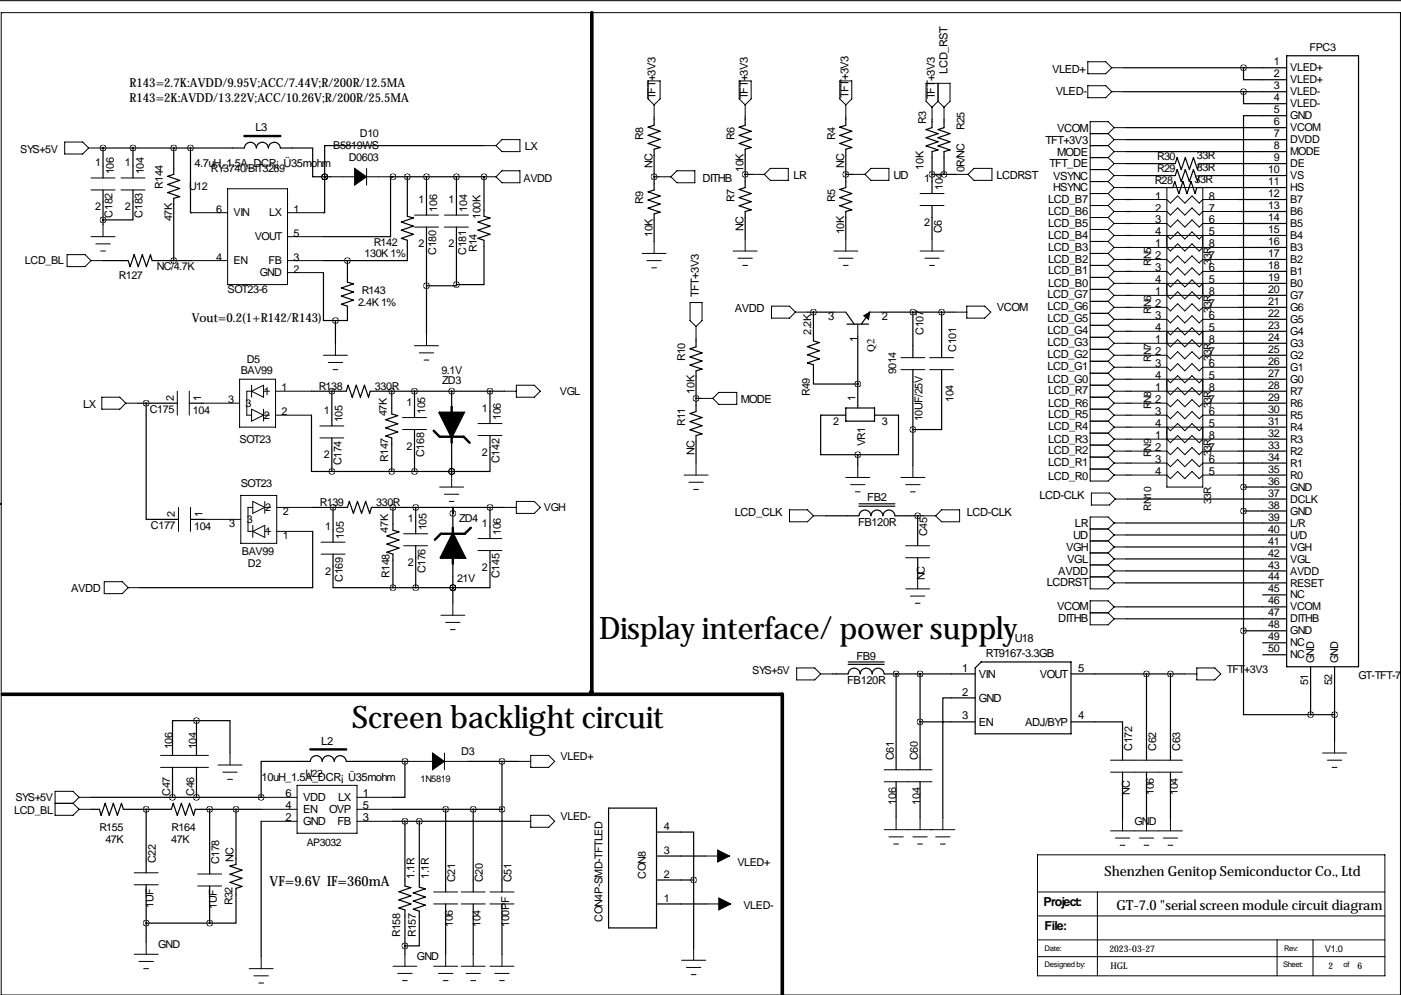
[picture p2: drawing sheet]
<svg xmlns="http://www.w3.org/2000/svg" width="297mm" height="211mm" viewBox="0 0 297 211" stroke-linecap="round" stroke-linejoin="round" font-family="sans-serif">
<path d="M125.5 2.7v144h-.3M.5 147.2h165.4v63.8" fill="none" stroke="#000" stroke-width=".76"/>
<g fill="none" stroke="#000" stroke-width=".21">
<path d="M0 .1h297.1M.3 2.7h296.6v208.3h-296.6zM137.4 17.2h2.6v3.8l-1.3 1.2-1.3-1.2zM156.7 17.2h2.6v3.8l-1.3 1.2-1.3-1.2zM178.1 17.2h2.5v3.8l-1.3 1.2-1.2-1.2zM198.9 17.7v3.8M230.6 13.1h3.8l1.3 1.3-1.3 1.2h-3.8zM230.6 18.2h3.8l1.3 1.2-1.3 1.3h-3.8zM235.7 14.4h2.6M235.7 19.4h2.6M13.7 30.1h3.8l1.3 1.3-1.3 1.3h-3.8zM18.8 31.4h2.5"/>
<path d="M19.3 37.7h5.1M25.7 37.7h5M70.1 37.5h5.1M77.7 35.7v3.6M77.7 37.5h5.1M102.6 37.5h2.6M102.6 30.9h2.6M105.2 30.9l1.2-1.3h3.8v2.5h-3.8zM105.2 37.5l1.2-1.3h3.8v2.5h-3.8zM138.7 22.2v2.6M139.7 37.5h2.5M143.5 36.2h3.8v2.5h-3.8l-1.3-1.2z"/>
<path d="M158 22.2v2.6M159.5 37h2.6M162.1 37l1.2-1.3h3.8v2.5h-3.8zM179.3 22.2v2.6M180.8 37h2.6M184.7 35.7h3.8v2.5h-3.8l-1.3-1.2zM197.6 22.7v2.6M197.6 22.7l-1.3-1.2v-3.8h5.1v3.8l-1.2 1.2M198.9 21.5l-1.3 1.2M198.9 21.5l1.3 1.2M200.2 22.7v2.6M202.7 37h2.5"/>
<path d="M206.5 35.7h3.8v2.5h-3.8l-1.3-1.2zM231.1 28.3h3.8M231.1 30.9h3.8M231.1 33.4h3.8M231.1 38.5h3.8M231.1 36h3.8M234.9 28.3l1.3 1.3M234.9 30.9l1.3 1.2M234.9 38.5l1.3 1.3M234.9 36l1.3 1.2M234.9 33.4l1.3 1.3M236.2 27.1l-1.3-1.3h-3.8v76.2h3.8l1.3-1.3"/>
<path d="M236.2 39.8h2.6M236.2 27.1h2.6M236.2 27.1l-1.3 1.2M236.2 29.6h2.6M236.2 29.6l-1.3 1.3M236.2 32.1h2.6M236.2 32.1l-1.3 1.3M236.2 39.8l-1.3 1.2M236.2 37.2h2.6M236.2 37.2l-1.3 1.3M236.2 34.7h2.6M236.2 34.7l-1.3 1.3"/>
<path d="M247.4 39.8h7.6v63.5h-7.6zM14.2 54h3.8l1.3 1.3-1.3 1.2h-3.8zM19.3 55.3h2.5M19.3 50.2h5.1M19.3 40.3h5.1M20.3 51.7h3.1M21.3 53.2h1.1M21.8 47.6v2.6M25.7 40.3h5M40.6 45.1h7.7M40.6 55.3h7.7M48.3 40h12.7v20.3h-12.7z"/>
<path d="M61 45.1h7.6M61 57.8h7.6M61 55.3h7.6M61 50.2h7.6M87.9 45.6h5.1M87.9 48.1h5.1M94.2 45.6h5.1M94.2 48.1h5.1M136.1 53.7h5.1M137.2 55.3h3M138.2 56.8h1M138.7 51.2v2.5"/>
<path d="M155.4 53.2h5.1M156.5 54.8h3M157.5 56.3h1M158 50.7v2.5M176.8 53.2h5.1M177.8 54.8h3M178.8 56.3h1M179.3 50.7v2.5M195.1 41h5.1M195.1 43.6h5.1M195.1 53.2h5.1M196.1 54.8h3"/>
<path d="M197.1 56.3h1M197.6 50.7v2.5M231.1 41h3.8M231.1 43.6h3.8M231.1 48.7h3.8M231.1 51.2h3.8M231.1 46.1h3.8M231.1 58.8h3.8M231.1 56.3h3.8M231.1 53.7h3.8M234.9 48.7l1.3 1.2M234.9 46.1l1.3 1.3"/>
<path d="M234.9 43.6l1.3 1.2M234.9 41l1.3 1.3M234.9 58.8l1.3 1.3M234.9 56.3l1.3 1.2M234.9 53.7l1.3 1.3M234.9 51.2l1.3 1.3M236.2 49.9h2.6M236.2 52.5h2.6M236.2 55h2.6M236.2 57.5h2.6M236.2 55l-1.3 1.3M236.2 57.5l-1.3 1.3"/>
<path d="M236.2 42.3h2.6M236.2 44.8h2.6M236.2 47.4h2.6M236.2 49.9l-1.3 1.3M236.2 47.4l-1.3 1.3M236.2 44.8l-1.3 1.3M236.2 42.3l-1.3 1.3M236.2 52.5l-1.3 1.2M239.8 55h7.6l.8 .8 1.5-1.6 1.5 1.6 1.5-1.6 1.6 1.6 .7-.8h7.6M239.8 57.5h7.6l.8 .8 1.5-1.5 1.5 1.5 1.5-1.5 1.6 1.5 .7-.8h7.6M239.8 49.9h22.8M239.8 52.5h22.8"/>
<path d="M239.8 42.3h7.6l.8 .8 1.5-1.6 1.5 1.6 1.5-1.6 1.6 1.6 .7-.8h7.6M239.8 44.8h7.6l.8 .8 1.5-1.5 1.5 1.5 1.5-1.5 1.6 1.5 .7-.8h7.6M239.8 47.4h7.6l.8 .7 1.5-1.5 1.5 1.5 1.5-1.5 1.6 1.5 .7-.7h7.6M247.4 52.5l.8 .7 1.5-1.5 1.5 1.5 1.5-1.5 1.6 1.5 .7-.7M247.4 49.9l.8 .8 1.5-1.5 1.5 1.5 1.5-1.5 1.6 1.5 .7-.8M68.6 75.3h5.1M69.6 76.8h3M70.6 78.4h1M71.1 72.8v2.5M87.9 73.3h5.1M88.9 74.8h3M89.9 76.3h1"/>
<path d="M90.4 70.8v2.5M146.3 64.1h2.5v3.9l-1.2 1.2-1.3-1.2zM147.6 69.2v2.6M163.6 64.9h3.8l1.3 1.3-1.3 1.3h-3.8zM168.7 66.2h2.5M176.8 66.2h2.5M181.9 68.7v2.6M184.4 66.2h2.5M191 75.8h5.1M191 78.4h5.1M197.1 75.8h5.1M197.1 78.4h5.1"/>
<path d="M202.4 66.2h2.6M205 64.9h3.8l1.3 1.3-1.3 1.3h-3.8zM231.1 61.4h3.8M231.1 79.1h3.8M231.1 76.6h3.8M231.1 74.1h3.8M231.1 71.5h3.8M231.1 69h3.8M231.1 66.4h3.8M231.1 63.9h3.8M234.9 79.1l1.3 1.3M234.9 76.6l1.3 1.3"/>
<path d="M234.9 74.1l1.3 1.2M234.9 71.5l1.3 1.3M234.9 69l1.3 1.2M234.9 66.4l1.3 1.3M234.9 63.9l1.3 1.3M234.9 61.4l1.3 1.2M236.2 70.2h2.6M236.2 72.8h2.6M236.2 75.3h2.6M236.2 77.9h2.6M236.2 75.3l-1.3 1.3M236.2 60.1h2.6"/>
<path d="M236.2 62.6h2.6M236.2 65.2h2.6M236.2 67.7h2.6M236.2 65.2l-1.3 1.2M236.2 67.7l-1.3 1.3M236.2 70.2l-1.3 1.3M236.2 72.8l-1.3 1.3M236.2 60.1l-1.3 1.3M236.2 62.6l-1.3 1.3M236.2 77.9l-1.3 1.2M239.8 75.3h7.6l.8 .8 1.5-1.5 1.5 1.5 1.5-1.5 1.6 1.5 .7-.8h7.6M239.8 77.9h7.6l.8 .7 1.5-1.5 1.5 1.5 1.5-1.5 1.6 1.5 .7-.7h7.6"/>
<path d="M239.8 70.2h22.8M239.8 72.8h22.8M239.8 65.2h7.6l.8 .7 1.5-1.5 1.5 1.5 1.5-1.5 1.6 1.5 .7-.7h7.6M239.8 67.7h7.6l.8 .8 1.5-1.6 1.5 1.6 1.5-1.6 1.6 1.6 .7-.8h7.6M239.8 60.1h22.8M239.8 62.6h22.8M247.4 72.8l.8 .7 1.5-1.5 1.5 1.5 1.5-1.5 1.6 1.5 .7-.7M247.4 62.6l.8 .8 1.5-1.5 1.5 1.5 1.5-1.5 1.6 1.5 .7-.8M247.4 70.2l.8 .8 1.5-1.5 1.5 1.5 1.5-1.5 1.6 1.5 .7-.8M247.4 60.1l.8 .7 1.5-1.5 1.5 1.5 1.5-1.5 1.6 1.5 .7-.7M21.6 84.2h3.8l1.3 1.3-1.3 1.3h-3.8zM26.7 85.5h2.5"/>
<path d="M37.6 82.9v5.1M40.1 82.9v5.1M43.2 85.5h7.6M50.8 80.4h7.6v10.2h-7.6zM53.3 82.9l2.6-1.2v2.5zM53.3 86.8l2.6 1.2-2.6 1.3zM53.3 81.7v2.5M53.3 82.9h-1v5.1h1M55.9 86.8v2.5M55.9 82.9h1.2M55.9 88h1.2M58.4 82.9h7.6"/>
<path d="M58.4 88h7.6M67.8 90.3h5.1M67.8 92.9h5.1M85.3 88.5h5.1M85.3 91.1h5.1M101.3 89.8h5.1M101.3 92.3h5.1M106.9 82.9h2.6M109.5 81.7h3.8l1.3 1.2-1.3 1.3h-3.8zM147.6 98.2v2.5M148.6 84.5h2.5M152.4 83.2h3.8v2.5h-3.8l-1.3-1.2z"/>
<path d="M181.9 98.7v2.5M193.5 98.7v2.5M231.1 81.7h3.8M231.1 99.5h3.8M231.1 96.9h3.8M231.1 94.4h3.8M231.1 91.8h3.8M231.1 89.3h3.8M231.1 86.8h3.8M231.1 84.2h3.8M234.9 99.5l1.3 1.2M234.9 96.9l1.3 1.3"/>
<path d="M234.9 94.4l1.3 1.2M234.9 91.8l1.3 1.3M234.9 89.3l1.3 1.3M234.9 86.8l1.3 1.2M234.9 84.2l1.3 1.3M234.9 81.7l1.3 1.2M236.2 82.9h2.6M236.2 88h2.6M236.2 80.4h2.6M236.2 90.6h2.6M236.2 85.5h2.6M236.2 93.1h2.6"/>
<path d="M236.2 95.6h2.6M236.2 98.2h2.6M236.2 95.6l-1.3 1.3M236.2 85.5l-1.3 1.3M236.2 88l-1.3 1.3M236.2 90.6l-1.3 1.2M236.2 93.1l-1.3 1.3M236.2 80.4l-1.3 1.3M236.2 82.9l-1.3 1.3M236.2 98.2l-1.3 1.3M239.8 82.9h22.8M239.8 88h7.6l.8 .8 1.5-1.5 1.5 1.5 1.5-1.5 1.6 1.5 .7-.8h7.6"/>
<path d="M239.8 80.4h22.8M239.8 90.6h22.8M239.8 85.5h7.6l.8 .7 1.5-1.5 1.5 1.5 1.5-1.5 1.6 1.5 .7-.7h7.6M239.8 95.6h7.6l.8 .8 1.5-1.5 1.5 1.5 1.5-1.5 1.6 1.5 .7-.8h7.6M239.8 98.2h7.6l.8 .7 1.5-1.5 1.5 1.5 1.5-1.5 1.6 1.5 .7-.7h7.6M239.8 93.1h22.8M247.4 93.1l.8 .8 1.5-1.6 1.5 1.6 1.5-1.6 1.6 1.6 .7-.8M247.4 82.9l.8 .8 1.5-1.5 1.5 1.5 1.5-1.5 1.6 1.5 .7-.8M247.4 90.6l.8 .7 1.5-1.5 1.5 1.5 1.5-1.5 1.6 1.5 .7-.7M247.4 80.4l.8 .8 1.5-1.6 1.5 1.6 1.5-1.6 1.6 1.6 .7-.8M0 106.8h.3M0 106.7l.3 .1"/>
<path d="M.3 106.8l-.4 .2M37.8 107.6v5.1M40.4 107.6v5.1M43.4 110.1h7.7M51.1 105h7.6v10.2h-7.6zM53.6 112.7l2.5-1.3v2.5zM53.6 106.3l2.5 1.3-2.5 1.3zM53.6 111.4v2.5M53.6 107.6h-1v5.1h1M56.1 106.3v2.6M56.1 112.7h1.3M56.1 107.6h1.3"/>
<path d="M58.7 112.7h7.6M58.7 107.6h7.6M68.1 114.9h5.1M68.1 117.5h5.1M85.6 113.2h5.1M85.6 115.7h5.1M93.2 103.3h5.1M94.2 104.8h3.1M95.2 106.3h1.1M95.8 100.7v2.6M101.3 114.2h5.1M101.3 116.7h5.1"/>
<path d="M106.9 107.6h2.6M109.5 106.3h3.8l1.3 1.3-1.3 1.3h-3.8zM145 100.7h5.1M146 102.2h3.1M147.1 103.8h1M167.4 108.1h3.8l1.3 1.3-1.3 1.2h-3.8zM172.5 109.4h2.5M179.3 101.2h5.1M180.3 102.8h3.1M181.4 104.3h1M191 101.2h5.1M192 115.7h5.1"/>
<path d="M192 118.3h5.1M192 102.8h3.1M193 104.3h1.1M195.8 109.4h2.6M199.6 108.1h3.9v2.5h-3.9l-1.2-1.2zM231.1 119.8h3.8M231.1 117.2h3.8M231.1 114.7h3.8M231.1 112.2h3.8M231.4 104.5h3.8l1.3 1.3-1.3 1.3h-3.8zM234.9 119.8l1.3 1.2M234.9 117.2l1.3 1.3"/>
<path d="M234.9 114.7l1.3 1.3M234.9 112.2l1.3 1.2M236.2 110.9l-1.3 1.3M236.2 113.4l-1.3 1.3M236.2 100.7h2.6M236.2 110.9l-1.3-1.3h-3.8v15.3h3.8l1.3-1.3M236.2 118.5h2.6M236.2 118.5l-1.3 1.3M236.2 116h2.6M236.2 116l-1.3 1.2M236.2 113.4h2.6M236.2 110.9h2.6"/>
<path d="M236.5 105.8h2.5M239.8 100.7h7.6l.8 .8 1.5-1.5 1.5 1.5 1.5-1.5 1.6 1.5 .7-.8h7.6M296.9 106.8h.2M296.9 106.8l.2 .1M297.1 106.7l-.2 .1M22.1 123.3h3.8l1.3 1.3-1.3 1.3h-3.8zM27.2 124.6h2.5M93.5 130.4h5.1M94.5 132h3M95.5 133.5h1M96 127.9v2.5M192 124.9h5.1"/>
<path d="M193 126.4h3.1M194.1 127.9h1M194.6 122.3v2.6M231.1 129.9h3.8M231.1 122.3h3.8M234.9 129.9l1.3 1.3M234.9 122.3l1.3 1.3M236.2 128.7l-1.3-1.3h-3.8v5.1h3.8l1.3-1.3M236.2 131.2h2.6M236.2 128.7h2.6M236.2 128.7l-1.3 1.2M236.2 123.6h2.6"/>
<path d="M236.2 121h2.6M236.2 121l-1.3 1.3M48.8 159.7v2.5M94.2 159.7v3.5M168.9 141.6h3.8l1.3 1.3-1.3 1.3h-3.8zM174 142.9h2.5M251.2 142.9h2.5M253.7 141.6h3.9l1.2 1.3-1.2 1.3h-3.9zM280.4 159.7h5.1M283 157.1v2.6M11.7 170.3h3.8M15.5 170.3l1.3 1.3"/>
<path d="M16.8 169.1h2.5M16.8 171.6h2.5M16.8 169.1l-1.3 1.2M16.8 169.1l-1.3-1.3h-3.8v5.1h3.8l1.3-1.3M34 162.7h10.2M34 160.2h10.2M46.2 162.2h5.1M47.2 163.7h3.1M48.3 165.2h1M55.4 169.1h7.6M55.4 171.6h7.6M55.4 174.1h7.6"/>
<path d="M63 166.5h12.7v10.2h-12.7zM75.7 169.1h7.6M75.7 171.6h7.6M75.7 174.1h7.6M86.6 161.4h5.1M94.2 161.4h5.1M110 174.1h2.5M110 161.4h2.5M112.5 160.2h3.8l1.3 1.2-1.3 1.3h-3.8zM112.5 172.9h3.8l1.3 1.2-1.3 1.3h-3.8zM187.5 163.2h10.1M187.5 165.7h10.1"/>
<path d="M187.5 175.9h14.9M188.5 177.4h3M189.5 179h1M190 173.4v2.5M193.5 177.4h3.1M194.6 179h1M195.1 173.4v2.5M198.4 177.4h3M199.4 179h1M199.9 173.4v2.5M235.5 161.2h15.2M235.5 163.7h15.2"/>
<path d="M235.5 176.2h15.2M236.5 177.7h3M237.5 179.2h1M238 173.6v2.6M241.6 177.7h3M242.6 179.2h1M243.1 173.6v2.6M246.6 177.7h3.1M247.6 179.2h1.1M248.2 173.6v2.6M281.4 161.2h3.1M282.4 162.7h1.1"/>
<path d="M28.4 185.1h5.1M28.4 187.6h5.1M31 199.8v2.5M41.9 185.3h5.1M41.9 187.8h5.1M91.9 189.1h5.1M91.9 191.7h5.1M97.8 189.1h5.1M97.8 191.7h5.1M103.9 189.1h5.1M103.9 191.7h5.1M149.6 181.5h5.1"/>
<path d="M149.9 191.7h5M220 199.3h73.6M220 194.2h73.6M220 181.2h73.6v25.7h-73.6zM220 189.1h73.6M232.7 189.1v17.8M270.8 199.3v7.6M278.4 199.3v7.6M28.4 202.3h5.1M29.5 203.8h3M30.5 205.4h1M52.8 205.4h5.1"/>
<path d="M53.8 206.9h3.1M54.9 208.4h1M55.4 202.8v2.6M83.3 204.9h5.1M84.3 206.4h3.1M85.3 207.9h1.1M85.9 202.3v2.6M91.9 204.9h5.1M93 206.4h3M94 207.9h1M94.5 202.3v2.6M97.8 204.9h5.1"/>
<path d="M98.8 206.4h3.1M99.8 207.9h1M100.3 202.3v2.6M103.9 204.9h5.1M104.9 206.4h3M105.9 207.9h1M106.4 202.3v2.6M144.5 203.6h5.1M145.5 205.1h3.1M146.6 206.6h1M147.1 201.1v2.5M220 202.8h73.6"/>
</g>
<g fill="none" stroke="#000" stroke-width=".25">
<path d="M238.3 14.4h34.5M238.3 19.4h34.5M263.7 14.4v2.5h9.1M263.7 19.4v2.6h9.1M272.8 11.8h15.2v129.6h-15.2zM21.3 31.4h30.5a1.27 1.27 0 0 1 1.3-1.2 1.27 1.27 0 0 1 1.3 1.2M21.8 31.4v6.3M28.2 31.4v6.3M36.8 31.4v5.6l-1.2 .4 2.5 .8-2.5 .9 2.5 .9-2.5 .8 2.5 .9-1.3 .4v13.2M40.4 31.4v13.7h.2M54.4 31.4a1.27 1.27 0 0 1 1.2-1.2 1.27 1.27 0 0 1 1.3 1.2 1.27 1.27 0 0 1 1.3-1.2 1.27 1.27 0 0 1 1.2 1.2h6.9v6.1h2.5M68.8 37.5v7.6h-.2"/>
<path d="M68.8 37.5h.1M68.8 37.5h1.3M82.8 37.5h19.8M83.3 37.5h-.5v12.7h-14.2M86.4 37.5v8.4l1.2 .3-2.5 .9 2.5 .8-2.5 .9 2.5 .9-2.5 .8 1.3 .4v4.4h-12.7M90.4 37.5v8.1M96.8 37.5v8.1M102.6 30.9h-33.8v6.6M102.6 37.5h.1M102.6 37.5v8.4l1.3 .3-2.6 .9 2.6 .8-2.6 .9 2.6 .9-2.6 .8 1.3 .4v9.4h-5.8M138.7 24.8v1.8l-1.3 .4 2.6 .8-2.6 .9 2.6 .9-2.6 .8 2.6 .9-1.3 .3v8.7l-1.3 .4 2.6 .8-2.6 .9 2.6 .9-2.6 .8 2.6 .9-1.3 .4v5.8M138.7 37.5h1"/>
<path d="M158 24.8v1.8l-1.3 .4 2.6 .8-2.6 .9 2.6 .9-2.6 .8 2.6 .9-1.3 .3v8.2l-1.3 .4 2.6 .8-2.6 .9 2.6 .9-2.6 .8 2.6 .9-1.3 .3v5.9M158 37h1.5M179.3 24.8v1.8l-1.2 .4 2.5 .8-2.5 .9 2.5 .9-2.5 .8 2.5 .9-1.3 .3v8.2l-1.2 .4 2.5 .8-2.5 .9 2.5 .9-2.5 .8 2.5 .9-1.3 .3v5.9M179.3 37h1.5M197.6 25.3v1.8l-1.3 .4 2.6 .8-2.6 .9 2.6 .9-2.6 .8 2.6 .9-1.3 .3v8.9M197.6 37h5.1M200.2 25.3v1.8l-1.3 .4 2.5 .8-2.5 .9 2.5 .9-2.5 .8 2.5 .9-1.2 .3v4.9M238.8 27.1h34M238.8 29.6h34M238.8 32.1h34M238.8 34.7h10.4l.4-1.3 .8 2.6 .9-2.6 .9 2.6 .8-2.6 .9 2.6 .4-1.3h18.5M238.8 37.2h10.4l.4-1.2 .8 2.5 .9-2.5 .9 2.5 .8-2.5 .9 2.5 .4-1.3h18.5"/>
<path d="M238.8 39.8h9.9l.4-1.3 .8 2.5 .9-2.5 .9 2.5 .8-2.5 .9 2.5 .3-1.2h19.1M272.8 24.5h-9.1v78.8M21.8 40.3v7.3M21.8 55.3h5.4l.4 1.2 .8-2.5 .9 2.5 .9-2.5 .8 2.5 .9-2.5 .4 1.3h8.3M28.2 40.3v6.3h-6.4M68.6 57.8v10.2h2.5M68.6 55.3h5.1M73.7 55.3v4.5l1.2 .4-2.5 .9 2.5 .8-2.5 .9 2.5 .8-2.5 .9 1.3 .4v3.1h-2.6M90.4 48.1v22.7M96.8 48.1v12.2M197.6 43.6v7.1M238.8 42.3h1"/>
<path d="M238.8 44.8h1M238.8 47.4h1M238.8 49.9h1M238.8 52.5h1M238.8 55h1M238.8 57.5h1M262.6 42.3h10.2M262.6 44.8h10.2M262.6 47.4h10.2M262.6 49.9h10.2M262.6 52.5h10.2M262.6 55h10.2"/>
<path d="M262.6 57.5h10.2M71.1 68v4.8M96.8 60.3v.3h-6.4M147.6 71.8v1.7l-1.3 .5 2.5 .8-2.5 .9 2.5 .8-2.5 .9 2.5 .9-1.2 .3v8.7l-1.3 .4 2.5 .8-2.5 .9 2.5 .9-2.5 .8 2.5 .9-1.2 .3v5.9M171.2 66.2h5.6M172.5 66.2v6.1l1.2 .3-2.5 .9 2.5 .9-2.5 .8 2.5 .9-2.5 .9 1.3 .4v4h9.4M179.3 66.2l1.8 2.5M179.6 68.7h4.5M181.9 71.3v15.2M184.4 66.2l-1.8 2.5M186.9 66.2h15.5M193.5 66.2v9.6"/>
<path d="M193.5 78.4v20.3M199.6 78.4v12.7h-6.1M199.6 66.2v9.6M238.8 60.1h1M238.8 62.6h1M238.8 65.2h1M238.8 67.7h1M238.8 70.2h1M238.8 72.8h1M238.8 75.3h1M238.8 77.9h1M262.6 60.1h10.2"/>
<path d="M262.6 62.6h10.2M262.6 65.2h10.2M262.6 67.7h10.2M262.6 70.2h10.2M262.6 72.8h10.2M262.6 75.3h10.2M262.6 77.9h10.2M29.2 85.5h8.4M31 85.5v24.6h6.8M40.1 85.5h3.1M66 88v12h4.4M66 82.9h7.4l.4-1.2 .9 2.5 .8-2.5 .9 2.5 .9-2.5 .8 2.5 .4-1.3h28.4"/>
<path d="M70.4 82.9v7.4M70.4 92.9v7.1M70.4 100h25.4M83.1 82.9v4.9l1.2 .3-2.5 .9 2.5 .9-2.5 .8 2.5 .9-2.5 .8 1.3 .5v7.1M87.9 82.9v5.6M87.9 91.1v8.9M95.8 100h.1M95.8 82.9v5.6M95.8 91.8v8.9M103.9 92.3v7.7h-8.1M103.9 82.9v6.9M147.6 84.5h1"/>
<path d="M179.3 88h-5.3v8.4h7.9M179.3 86.5h6.1v2.8h-6.1zM181.9 81.4h.1M181.9 96.4v2.3M185.4 88h5.1v8.4h-8.6M238.8 80.4h1M238.8 82.9h1M238.8 85.5h1M238.8 88h1M238.8 90.6h1M238.8 93.1h1M238.8 95.6h1"/>
<path d="M238.8 98.2h1M262.6 80.4h10.2M262.6 82.9h10.2M262.6 85.5h10.2M262.6 88h10.2M262.6 90.6h10.2M262.6 93.1h10.2M262.6 95.6h10.2M262.6 98.2h10.2M40.4 110.1h3M66.3 112.7v11.9h-36.6M66.3 107.6h7.4l.4-1.3 .8 2.6 .9-2.6 .9 2.6 .8-2.6 .9 2.6 .3-1.3h9.4"/>
<path d="M70.6 117.5v7.1h12.7M70.6 107.6v7.3M83.3 107.6v4.8l1.3 .4-2.6 .8 2.6 .9-2.6 .9 2.6 .8-2.6 .9 1.3 .4v7.1M88.1 107.6h7.9v1.3M88.1 107.6v5.6M88.1 115.7v8.9M96 108.9h.1M96 108.9v5M96 117.2v10.7M103.9 107.6h-7.9v1.3M103.9 116.7v7.9h-7.9M103.9 107.6h3"/>
<path d="M103.9 107.6v6.6M175 109.4l7.1-.1a1.27 1.27 0 0 1 1.3-1.2 1.27 1.27 0 0 1 1.3 1.3 1.27 1.27 0 0 1 1.2-1.3 1.27 1.27 0 0 1 1.3 1.3 1.27 1.27 0 0 1 1.3-1.3 1.27 1.27 0 0 1 1.2 1.3h6.1M182.1 107.3h7.6M182.1 106.8h7.6M194.6 109.4v6.3M194.6 118.3v4M238.8 100.7h1M238.8 110.9h34M238.8 113.4h34M238.8 116h34M238.8 118.5h34M239 105.8h33.8"/>
<path d="M262.6 100.7h10.2M263.7 103.3h9.1M263.7 108.3h9.1M263.7 103.3v30.4M83.3 124.6h12.7M96 124.6h.1M238.8 121h34M238.8 123.6h34M238.8 128.7h34M238.8 131.2h34M263.7 133.7v17.8h14.2M263.7 133.7h9.1"/>
<path d="M267.7 126.1h5.1M267.7 136.3h5.1M267.7 138.8h5.1M41.7 152.8h-5.1v7.4M41.7 152.8h7.1v6.9M41.7 152.8v7.4M176.5 142.9h3.3M179.8 140.3h7.7M179.8 140.9h7.7M179.8 142.9a1.27 1.27 0 0 1 1.3-1.2 1.27 1.27 0 0 1 1.3 1.2M182.4 142.9a1.27 1.27 0 0 1 1.2-1.2 1.27 1.27 0 0 1 1.3 1.2M184.9 142.9a1.27 1.27 0 0 1 1.3-1.2 1.27 1.27 0 0 1 1.3 1.2"/>
<path d="M187.5 142.9h19.3M190 142.9h.1M190 142.9v20.3M195.1 153h11.7M195.1 142.9v20.3M206.8 148h-6.9v25.4M208 140.3h19.1v15.3h-20.3v-14zM227.1 153h10.9v8.2M227.1 142.9h24.1M243.1 142.9v18.3M248.2 142.9v18.3M277.9 141.4v10.1"/>
<path d="M277.9 151.5h5.1M283 141.4v15.7M19.3 171.6h1.8l.3 1.3 .9-2.6 .9 2.6 .8-2.6 .9 2.6 .9-2.6 .4 1.3h10.1l.4-1.3 .9 2.6 .9-2.6 .8 2.6 .9-2.6 .8 2.6 .4-1.3h14M19.3 169.1h36.1M31 171.6v13.5M36.6 162.7v6.4M41.7 162.7v6.4M44.4 171.6v13.7M50 171.6v11.7l-1.2 .3 2.5 .9-2.5 .9 2.5 .8-2.5 .9 2.5 .8-1.3 .5v7.3h-5.6M55.4 169.1h.1M55.4 174.1v28.7M65.8 161.4h-10.4v7.7"/>
<path d="M65.8 161.4a1.27 1.27 0 0 1 1.3-1.2 1.27 1.27 0 0 1 1.2 1.2M68.3 161.4a1.27 1.27 0 0 1 1.3-1.2 1.27 1.27 0 0 1 1.3 1.2M70.9 161.4a1.27 1.27 0 0 1 1.2-1.2 1.27 1.27 0 0 1 1.3 1.2h13.2M83.3 171.6h23.1M83.3 174.1h26.7M85.9 161.4v7.7h-2.6M85.9 174.1v13.7l1.2 .4-2.5 .9 2.5 .8-2.5 .9 2.5 .9-2.5 .8 1.3 .4v9.4M88.9 174.1v14l1.3 .4-2.6 .8 2.6 .9-2.6 .8 2.6 .9-2.6 .9 1.3 .4v7.3h-3M94.5 171.6v17.5M99.3 161.4h10.7M100.3 171.6v17.5M106.4 161.4v10.2"/>
<path d="M106.4 171.6v17.5M129 171.3h10.2v25.4h-10.2zM139.2 176.4h7.9v10.2M190 165.7v7.7M195.1 165.7v7.7M238 163.7v9.9M243.1 163.7v9.9M248.2 163.7v9.9M31 187.6v12.2M31 195.7h13.4M44.4 187.8v7.9M94.5 191.7v10.6"/>
<path d="M100.3 191.7v10.6M106.4 191.7v10.6M139.2 191.7h10.7M139.2 186.6h7.9M139.2 181.5h10.4M147.1 186.6v14.5"/>
</g>
<path d="M75.2 35.7l2.5 1.8-2.5 1.8zM183.1 66.9l1.3-.7-.3 1.5zM91.7 159.7l2.5 1.7-2.5 1.8zM152.1 180.2l2.6 1.3-2.6 1.3zM152.4 190.4l2.5 1.3-2.5 1.2z" fill="#000" stroke="#000" stroke-width=".21"/>
<path d="M93.2 87.5h5.1l-2.5 5.1zM96 113.2l2.6 5.1h-5.1z" fill="#000" stroke="#000" stroke-width=".51"/>
<path d="M51.8 28.8h7.6M91.9 91.3l1.3 1.3h5.1l1.3 1.3M95.8 86.2v1.3M95.8 92.6v1.3M96 111.9v1.3M96 118.3v1.2M99.8 111.9l-1.2 1.3h-5.1l-1.3 1.2M65.8 158.9h7.6" fill="none" stroke="#000" stroke-width=".51"/>
<path d="M263.6 14.4a.05 .05 0 0 0 .1 0 .05 .05 0 0 0-.1 0zM263.6 19.4a.05 .05 0 0 0 .1 0 .05 .05 0 0 0-.1 0zM277.8 151.5a.05 .05 0 0 0 .1 0 .05 .05 0 0 0-.1 0zM282.9 151.5a.05 .05 0 0 0 .1 0 .05 .05 0 0 0-.1 0zM263.6 103.3a.05 .05 0 0 0 .1 0 .05 .05 0 0 0-.1 0zM263.6 133.7a.05 .05 0 0 0 .1 0 .05 .05 0 0 0-.1 0zM263.6 108.3a.05 .05 0 0 0 .1 0 .05 .05 0 0 0-.1 0zM197.6 37a.05 .05 0 0 0 .1 0 .05 .05 0 0 0-.1 0zM179.3 37a.05 .05 0 0 0 .1 0 .05 .05 0 0 0-.1 0zM157.9 37a.05 .05 0 0 0 .1 0 .05 .05 0 0 0-.1 0zM138.6 37.5a.05 .05 0 0 0 .1 0 .05 .05 0 0 0-.1 0zM147.5 84.5a.05 .05 0 0 0 .1 0 .05 .05 0 0 0-.1 0zM85.8 161.4a.05 .05 0 0 0 .1 0 .05 .05 0 0 0-.1 0zM55.3 169.1a.05 .05 0 0 0 .1 0 .05 .05 0 0 0-.1 0zM30.9 171.6a.05 .05 0 0 0 .1 0 .05 .05 0 0 0-.1 0zM44.4 171.6a.05 .05 0 0 0 .1 0 .05 .05 0 0 0-.1 0zM30.9 195.7a.05 .05 0 0 0 .1 0 .05 .05 0 0 0-.1 0zM50 171.6a.05 .05 0 0 0 .1 0 .05 .05 0 0 0-.1 0zM44.4 195.7a.05 .05 0 0 0 .1 0 .05 .05 0 0 0-.1 0zM85.8 174.1a.05 .05 0 0 0 .1 0 .05 .05 0 0 0-.1 0zM85.8 200.5a.05 .05 0 0 0 .1 0 .05 .05 0 0 0-.1 0zM87.8 82.9a.05 .05 0 0 0 .1 0 .05 .05 0 0 0-.1 0zM83 82.9a.05 .05 0 0 0 .1 0 .05 .05 0 0 0-.1 0zM70.3 82.9a.05 .05 0 0 0 .1 0 .05 .05 0 0 0-.1 0zM95.7 82.9a.05 .05 0 0 0 .1 0 .05 .05 0 0 0-.1 0zM95.7 100a.05 .05 0 0 0 .1 0 .05 .05 0 0 0-.1 0zM70.3 100a.05 .05 0 0 0 .1 0 .05 .05 0 0 0-.1 0zM87.8 100a.05 .05 0 0 0 .1 0 .05 .05 0 0 0-.1 0zM83 100a.05 .05 0 0 0 .1 0 .05 .05 0 0 0-.1 0zM88.1 107.6a.05 .05 0 0 0 .1 0 .05 .05 0 0 0-.1 0zM83.3 107.6a.05 .05 0 0 0 .1 0 .05 .05 0 0 0-.1 0zM70.6 107.6a.05 .05 0 0 0 .1 0 .05 .05 0 0 0-.1 0zM96 124.6a.05 .05 0 0 0 .1 0 .05 .05 0 0 0-.1 0zM88.1 124.6a.05 .05 0 0 0 .1 0 .05 .05 0 0 0-.1 0zM83.3 124.6a.05 .05 0 0 0 .1 0 .05 .05 0 0 0-.1 0zM96 108.9a.05 .05 0 0 0 .1 0 .05 .05 0 0 0-.1 0zM96 124.6a.05 .05 0 0 0 .1 0 .05 .05 0 0 0-.1 0zM95.7 100a.05 .05 0 0 0 .1 0 .05 .05 0 0 0-.1 0zM68.8 37.5a.05 .05 0 0 0 .1 0 .05 .05 0 0 0-.1 0zM71.1 68a.05 .05 0 0 0 .1 0 .05 .05 0 0 0-.1 0zM73.6 55.3a.05 .05 0 0 0 .1 0 .05 .05 0 0 0-.1 0zM96.7 37.5a.05 .05 0 0 0 .1 0 .05 .05 0 0 0-.1 0zM86.3 37.5a.05 .05 0 0 0 .1 0 .05 .05 0 0 0-.1 0zM90.4 37.5a.05 .05 0 0 0 .1 0 .05 .05 0 0 0-.1 0zM90.4 60.6a.05 .05 0 0 0 .1 0 .05 .05 0 0 0-.1 0zM40.3 31.4a.05 .05 0 0 0 .1 0 .05 .05 0 0 0-.1 0zM28.1 31.4a.05 .05 0 0 0 .1 0 .05 .05 0 0 0-.1 0zM21.8 31.4a.05 .05 0 0 0 .1 0 .05 .05 0 0 0-.1 0zM21.8 46.6a.05 .05 0 0 0 .1 0 .05 .05 0 0 0-.1 0zM83.3 37.5a.05 .05 0 0 0 .1 0 .05 .05 0 0 0-.1 0zM36.8 31.4a.05 .05 0 0 0 .1 0 .05 .05 0 0 0-.1 0zM68.8 37.5a.05 .05 0 0 0 .1 0 .05 .05 0 0 0-.1 0zM102.6 37.5a.05 .05 0 0 0 .1 0 .05 .05 0 0 0-.1 0zM96.7 60.3a.05 .05 0 0 0 .1 0 .05 .05 0 0 0-.1 0zM36.8 55.3a.05 .05 0 0 0 .1 0 .05 .05 0 0 0-.1 0zM172.4 66.2a.05 .05 0 0 0 .1 0 .05 .05 0 0 0-.1 0zM193.5 66.2a.05 .05 0 0 0 .1 0 .05 .05 0 0 0-.1 0zM199.6 66.2a.05 .05 0 0 0 .1 0 .05 .05 0 0 0-.1 0zM193.5 91.1a.05 .05 0 0 0 .1 0 .05 .05 0 0 0-.1 0zM243 142.9a.05 .05 0 0 0 .1 0 .05 .05 0 0 0-.1 0zM248.1 142.9a.05 .05 0 0 0 .1 0 .05 .05 0 0 0-.1 0zM189.9 142.9a.05 .05 0 0 0 .1 0 .05 .05 0 0 0-.1 0zM195 153a.05 .05 0 0 0 .1 0 .05 .05 0 0 0-.1 0zM195 142.9a.05 .05 0 0 0 .1 0 .05 .05 0 0 0-.1 0zM200.1 37a.05 .05 0 0 0 .1 0 .05 .05 0 0 0-.1 0zM36.5 169.1a.05 .05 0 0 0 .1 0 .05 .05 0 0 0-.1 0zM41.6 169.1a.05 .05 0 0 0 .1 0 .05 .05 0 0 0-.1 0zM41.6 152.8a.05 .05 0 0 0 .1 0 .05 .05 0 0 0-.1 0zM181.8 81.4a.05 .05 0 0 0 .1 0 .05 .05 0 0 0-.1 0zM181.8 96.4a.05 .05 0 0 0 .1 0 .05 .05 0 0 0-.1 0zM30.9 85.5a.05 .05 0 0 0 .1 0 .05 .05 0 0 0-.1 0zM103.8 82.9a.05 .05 0 0 0 .1 0 .05 .05 0 0 0-.1 0zM103.8 107.6a.05 .05 0 0 0 .1 0 .05 .05 0 0 0-.1 0zM147 186.6a.05 .05 0 0 0 .1 0 .05 .05 0 0 0-.1 0zM194.5 109.4a.05 .05 0 0 0 .1 0 .05 .05 0 0 0-.1 0zM94.4 171.6a.05 .05 0 0 0 .1 0 .05 .05 0 0 0-.1 0zM100.3 171.6a.05 .05 0 0 0 .1 0 .05 .05 0 0 0-.1 0zM106.4 171.6a.05 .05 0 0 0 .1 0 .05 .05 0 0 0-.1 0zM106.4 161.4a.05 .05 0 0 0 .1 0 .05 .05 0 0 0-.1 0z" fill="#000" stroke="#000" stroke-width="1.3"/>
<g font-size="6.6">
<text x="127" y="135.5">Display interface/ power supply</text>
<text x="74.7" y="154.3">Screen backlight circuit</text>
</g>
<g font-size="3">
<text x="234.2" y="185.8">Shenzhen Genitop Semiconductor Co., Ltd</text>
<text x="57.1" y="187.8">VF=9.6V IF=360mA</text>
<text x="236.7" y="192.9">GT-7.0 &quot;serial screen module circuit diagram</text>
</g>
<g font-size="2.6">
<text x="27.4" y="18.4">R143=2.7K:AVDD/9.95V;ACC/7.44V;R/200R/12.5MA</text>
<text x="27.4" y="21.7">R143=2K:AVDD/13.22V;ACC/10.26V;R/200R/25.5MA</text>
<text x="40.6" y="68.2">Vout=0.2(1+R142/R143)</text>
<text x="221.2" y="192.2">Project:</text>
<text x="221.5" y="197.2">File:</text>
</g>
<g font-size="2.4">
<text x="200.9" y="15.6" transform="rotate(-90 200.9 15.6)">LCD_RST</text>
<text x="223.1" y="15.4">VLED+</text>
<text x="139" y="21" transform="rotate(-90 139 21)">TFT+3V3</text>
<text x="158.6" y="21" transform="rotate(-90 158.6 21)">TFT+3V3</text>
<text x="179.9" y="20.8" transform="rotate(-90 179.9 20.8)">TFT+3V3</text>
<text x="198.2" y="21" transform="rotate(-90 198.2 21)">TFT+3V3</text>
<text x="223.9" y="20.2">VLED-</text>
<text x="54.1" y="27.8">L3</text>
<text x="224.1" y="28.1">VCOM</text>
<text x="41.2" y="35.5">4.7uH_1.5A_DCR¡Ü35mohm</text>
<text x="111.3" y="31.9">LX</text>
<text x="221.7" y="30.6">TFT+3V3</text>
<text x="222.5" y="35.4">TFT_DE</text>
<text x="224.1" y="33.2">MODE</text>
<text x="148.9" y="38.5">DITHB</text>
<text x="168.2" y="38">LR</text>
<text x="189.4" y="38">UD</text>
<text x="211.3" y="38">LCDRST</text>
<text x="223.3" y="40.5">HSYNC</text>
<text x="223.3" y="38.2">VSYNC</text>
<text x="222.2" y="45.7">LCD_B6</text>
<text x="222.2" y="43.1">LCD_B7</text>
<text x="244.9" y="42.3">1</text>
<text x="244.9" y="44.8">2</text>
<text x="244.9" y="47.4">3</text>
<text x="256.3" y="47.4">6</text>
<text x="256.3" y="44.8">7</text>
<text x="256.3" y="42.3">8</text>
<text x="222.2" y="50.7">LCD_B4</text>
<text x="222.2" y="48.2">LCD_B5</text>
<text x="222.2" y="53.3">LCD_B3</text>
<text x="244.9" y="52.5">1</text>
<text x="244.9" y="49.9">4</text>
<text x="256.3" y="52.5">8</text>
<text x="256.3" y="49.9">5</text>
<text x="222.2" y="58.1">LCD_B1</text>
<text x="222.2" y="55.8">LCD_B2</text>
<text x="244.9" y="55">2</text>
<text x="244.9" y="57.5">3</text>
<text x="256.3" y="57.5">6</text>
<text x="256.3" y="55">7</text>
<text x="148.1" y="63" transform="rotate(-90 148.1 63)">TFT+3V3</text>
<text x="211.3" y="65.9">VCOM</text>
<text x="222.1" y="65.7">LCD_G6</text>
<text x="222.1" y="63.2">LCD_G7</text>
<text x="222.2" y="60.9">LCD_B0</text>
<text x="244.9" y="62.6">1</text>
<text x="244.9" y="65.2">2</text>
<text x="244.9" y="60.1">4</text>
<text x="256.3" y="65.2">7</text>
<text x="256.3" y="62.6">8</text>
<text x="256.3" y="60.1">5</text>
<text x="155.8" y="66.2">AVDD</text>
<text x="175.6" y="67.8">3</text>
<text x="186.9" y="67.8">2</text>
<text x="222.1" y="70.8">LCD_G4</text>
<text x="222.1" y="68.3">LCD_G5</text>
<text x="244.9" y="67.7">3</text>
<text x="244.9" y="70.2">4</text>
<text x="256.3" y="70.2">5</text>
<text x="256.3" y="67.7">6</text>
<text x="181.9" y="72.5" transform="rotate(-90 181.9 72.5)">1</text>
<text x="222.1" y="75.9">LCD_G2</text>
<text x="222.1" y="73.4">LCD_G3</text>
<text x="244.9" y="72.8">1</text>
<text x="244.9" y="75.3">2</text>
<text x="244.9" y="77.9">3</text>
<text x="256.3" y="77.9">6</text>
<text x="256.3" y="75.3">7</text>
<text x="256.3" y="72.8">8</text>
<text x="222.1" y="81.2">LCD_G0</text>
<text x="222.1" y="78.4">LCD_G1</text>
<text x="222.2" y="83.5">LCD_R7</text>
<text x="244.9" y="82.9">1</text>
<text x="244.9" y="80.4">4</text>
<text x="256.3" y="82.9">8</text>
<text x="256.3" y="80.4">5</text>
<text x="17.6" y="86.5">LX</text>
<text x="157.1" y="85.5">MODE</text>
<text x="222.2" y="88.6">LCD_R5</text>
<text x="222.2" y="86.3">LCD_R6</text>
<text x="244.9" y="85.5">2</text>
<text x="244.9" y="88">3</text>
<text x="256.3" y="88">6</text>
<text x="256.3" y="85.5">7</text>
<text x="222.2" y="93.9">LCD_R3</text>
<text x="222.2" y="91.1">LCD_R4</text>
<text x="244.9" y="93.1">1</text>
<text x="244.9" y="95.6">2</text>
<text x="244.9" y="90.6">4</text>
<text x="256.3" y="95.6">7</text>
<text x="256.3" y="93.1">8</text>
<text x="256.3" y="90.6">5</text>
<text x="222.2" y="101.8">LCD_R0</text>
<text x="222.2" y="98.8">LCD_R1</text>
<text x="222.2" y="96.2">LCD_R2</text>
<text x="244.9" y="98.2">3</text>
<text x="244.9" y="100.7">4</text>
<text x="256.3" y="100.7">5</text>
<text x="256.3" y="98.2">6</text>
<text x="183.9" y="106.3">FB2</text>
<text x="220.4" y="105.8">LCD-CLK</text>
<text x="155.8" y="109.4">LCD_CLK</text>
<text x="181.9" y="111.5">FB120R</text>
<text x="205" y="109.4">LCD-CLK</text>
<text x="227.9" y="111.6">LR</text>
<text x="226" y="116.7">VGH</text>
<text x="226.3" y="119.3">VGL</text>
<text x="227.5" y="114.2">UD</text>
<text x="15.1" y="125.6">AVDD</text>
<text x="221.9" y="124.3">LCDRST</text>
<text x="224.4" y="121.8">AVDD</text>
<text x="224.1" y="129.4">VCOM</text>
<text x="224.4" y="132">DITHB</text>
<text x="215.1" y="136">U18</text>
<text x="181.6" y="139.8">FB9</text>
<text x="204" y="142.4">1</text>
<text x="207.5" y="143.7">VIN</text>
<text x="209" y="139.3">RT9167-3.3GB</text>
<text x="220.5" y="143.7">VOUT</text>
<text x="228.6" y="142.4">5</text>
<text x="179.6" y="145">FB120R</text>
<text x="204" y="147.5">2</text>
<text x="207.5" y="148.8">GND</text>
<text x="204" y="152.5">3</text>
<text x="207.5" y="153.8">EN</text>
<text x="217.4" y="153.8">ADJ/BYP</text>
<text x="228.6" y="152.5">4</text>
<text x="68.1" y="157.9">L2</text>
<text x="55.5" y="165.6">10uH_1.5A_DCR¡Ü35mohm</text>
<text x="60.5" y="169.1">6</text>
<text x="60.5" y="171.6">4</text>
<text x="64.3" y="169.8">VDD</text>
<text x="64.3" y="172.4">EN</text>
<text x="69.8" y="172.4">OVP</text>
<text x="71.7" y="169.8">LX</text>
<text x="77" y="171.6">5</text>
<text x="77" y="169.1">1</text>
<text x="60.5" y="174.1">2</text>
<text x="64.3" y="174.9">GND</text>
<text x="71.6" y="174.9">FB</text>
<text x="77" y="174.1">3</text>
</g>
<g font-size="2.3">
<text x="277.6" y="10.8">FPC3</text>
<text x="270.1" y="13.9">1</text>
<text x="270.1" y="16.4">2</text>
<text x="273.6" y="15.1">VLED+</text>
<text x="273.6" y="17.7">VLED+</text>
<text x="270.1" y="18.9">3</text>
<text x="270.1" y="21.5">4</text>
<text x="273.6" y="20.2">VLED-</text>
<text x="273.6" y="22.8">VLED-</text>
<text x="76.3" y="29.1">D10</text>
<text x="136.4" y="29.6" transform="rotate(-90 136.4 29.6)">R8</text>
<text x="155.7" y="29.6" transform="rotate(-90 155.7 29.6)">R6</text>
<text x="177" y="29.6" transform="rotate(-90 177 29.6)">R4</text>
<text x="196.3" y="26.3" transform="rotate(-90 196.3 26.3)">R3</text>
<text x="204.5" y="27.6" transform="rotate(-90 204.5 27.6)">R25</text>
<text x="270.1" y="24">5</text>
<text x="270.1" y="26.6">6</text>
<text x="270.1" y="29.1">7</text>
<text x="273.6" y="25.3">GND</text>
<text x="273.6" y="27.8">VCOM</text>
<text x="4.3" y="32.4">SYS+5V</text>
<text x="20.1" y="35.2">1</text>
<text x="26.5" y="35.2">1</text>
<text x="70.6" y="31.6">B5819WS</text>
<text x="73.9" y="34.2">D0603</text>
<text x="138.3" y="35.7" transform="rotate(-90 138.3 35.7)">NC</text>
<text x="179" y="35.7" transform="rotate(-90 179 35.7)">NC</text>
<text x="195.8" y="36" transform="rotate(-90 195.8 36)">10K</text>
<text x="245.4" y="33.9">R30</text>
<text x="253.7" y="33.7">33R</text>
<text x="270.1" y="31.6">8</text>
<text x="270.1" y="34.2">9</text>
<text x="273.6" y="30.4">DVDD</text>
<text x="273.6" y="32.9">MODE</text>
<text x="273.6" y="35.5">DE</text>
<text x="24.1" y="37" transform="rotate(-90 24.1 37)">106</text>
<text x="30.5" y="37" transform="rotate(-90 30.5 37)">104</text>
<text x="34.5" y="40" transform="rotate(-90 34.5 40)">R144</text>
<text x="40.1" y="40.3">U12</text>
<text x="44.7" y="36.5">RY3740/BIT3269</text>
<text x="111" y="38.5">AVDD</text>
<text x="157.6" y="36.5" transform="rotate(-90 157.6 36.5)">10K</text>
<text x="195.9" y="38.5">1</text>
<text x="199.9" y="40.3" transform="rotate(-90 199.9 40.3)">104</text>
<text x="204.5" y="36.6" transform="rotate(-90 204.5 36.6)">0R/NC</text>
<text x="244.8" y="39">R28</text>
<text x="245.4" y="36.5">R29</text>
<text x="253.2" y="38.7">33R</text>
<text x="253.7" y="36.2">33R</text>
<text x="268.9" y="36.7">10</text>
<text x="268.9" y="39.3">11</text>
<text x="268.9" y="41.8">12</text>
<text x="273.6" y="38">VS</text>
<text x="273.6" y="40.5">HS</text>
<text x="20.1" y="44.6">2</text>
<text x="23.9" y="46.1" transform="rotate(-90 23.9 46.1)">C182</text>
<text x="26.5" y="44.6">2</text>
<text x="30.2" y="46.1" transform="rotate(-90 30.2 46.1)">C183</text>
<text x="36.5" y="46.9" transform="rotate(-90 36.5 46.9)">47K</text>
<text x="45.8" y="45.1">6</text>
<text x="49.5" y="45.9">VIN</text>
<text x="57.1" y="45.9">LX</text>
<text x="62.2" y="45.1">1</text>
<text x="88.7" y="43.1">1</text>
<text x="92.7" y="44.8" transform="rotate(-90 92.7 44.8)">106</text>
<text x="95.1" y="43.1">1</text>
<text x="99.1" y="44.8" transform="rotate(-90 99.1 44.8)">104</text>
<text x="101.9" y="46.4" transform="rotate(-90 101.9 46.4)">100K</text>
<text x="136.4" y="43.3" transform="rotate(-90 136.4 43.3)">R9</text>
<text x="155.7" y="42.8" transform="rotate(-90 155.7 42.8)">R7</text>
<text x="177" y="42.8" transform="rotate(-90 177 42.8)">R5</text>
<text x="195.9" y="47.9">2</text>
<text x="268.9" y="44.3">13</text>
<text x="268.9" y="46.9">14</text>
<text x="273.6" y="43.1">B7</text>
<text x="273.6" y="45.6">B6</text>
<text x="54" y="50.9">VOUT</text>
<text x="62.2" y="50.2">5</text>
<text x="79.2" y="52.2">R142</text>
<text x="88.7" y="52.5">2</text>
<text x="92.5" y="54" transform="rotate(-90 92.5 54)">C180</text>
<text x="95.1" y="52.5">2</text>
<text x="98.8" y="54" transform="rotate(-90 98.8 54)">C181</text>
<text x="101.1" y="53.5" transform="rotate(-90 101.1 53.5)">R14</text>
<text x="138.3" y="50.2" transform="rotate(-90 138.3 50.2)">10K</text>
<text x="157.6" y="48.9" transform="rotate(-90 157.6 48.9)">NC</text>
<text x="179" y="49.7" transform="rotate(-90 179 49.7)">10K</text>
<text x="199.7" y="49.4" transform="rotate(-90 199.7 49.4)">C6</text>
<text x="268.9" y="49.4">15</text>
<text x="268.9" y="52">16</text>
<text x="273.6" y="48.2">B5</text>
<text x="273.6" y="50.7">B4</text>
<text x="273.6" y="53.2">B3</text>
<text x="5.3" y="56">LCD_BL</text>
<text x="25.2" y="59.1">R127</text>
<text x="33.3" y="57.1">NC/4.7K</text>
<text x="45.8" y="55.3">4</text>
<text x="49.5" y="56">EN</text>
<text x="55.1" y="58.6">GND</text>
<text x="56.9" y="56">FB</text>
<text x="62.2" y="57.8">2</text>
<text x="62.2" y="55.3">3</text>
<text x="77.3" y="54.5">130K 1%</text>
<text x="268.9" y="54.5">17</text>
<text x="268.9" y="57">18</text>
<text x="268.9" y="59.6">19</text>
<text x="273.6" y="55.8">B2</text>
<text x="273.6" y="58.3">B1</text>
<text x="48.3" y="62.1">SOT23-6</text>
<text x="75.9" y="64.9">2.4K 1%</text>
<text x="76.7" y="62.4">R143</text>
<text x="268.9" y="62.1">20</text>
<text x="268.9" y="64.7">21</text>
<text x="273.6" y="60.9">B0</text>
<text x="273.6" y="63.4">G7</text>
<text x="273.6" y="65.9">G6</text>
<text x="172" y="71" transform="rotate(-90 172 71)">2.2K</text>
<text x="195.8" y="71" transform="rotate(-90 195.8 71)">C107</text>
<text x="268.9" y="67.2">22</text>
<text x="268.9" y="69.7">23</text>
<text x="273.6" y="68.5">G5</text>
<text x="273.6" y="71">G4</text>
<text x="52.3" y="76.9">D5</text>
<text x="145.3" y="76.6" transform="rotate(-90 145.3 76.6)">R10</text>
<text x="185.4" y="74.6" transform="rotate(-90 185.4 74.6)">Q2</text>
<text x="202.7" y="74.6" transform="rotate(-90 202.7 74.6)">C101</text>
<text x="268.9" y="72.3">24</text>
<text x="268.9" y="74.8">25</text>
<text x="268.9" y="77.4">26</text>
<text x="273.6" y="73.6">G3</text>
<text x="273.6" y="76.1">G2</text>
<text x="51.1" y="79.4">BAV99</text>
<text x="56" y="83.7">1</text>
<text x="59.7" y="82.9">1</text>
<text x="67.6" y="82.6">R138</text>
<text x="79.5" y="82.6">330R</text>
<text x="93.6" y="79.4">9.1V</text>
<text x="93.8" y="81.4">ZD3</text>
<text x="118.7" y="83.7">VGL</text>
<text x="147.2" y="83.5" transform="rotate(-90 147.2 83.5)">10K</text>
<text x="171.7" y="84" transform="rotate(-90 171.7 84)">R49</text>
<text x="190" y="79.4" transform="rotate(-90 190 79.4)">9014</text>
<text x="268.9" y="79.9">27</text>
<text x="268.9" y="82.4">28</text>
<text x="273.6" y="78.6">G1</text>
<text x="273.6" y="81.2">G0</text>
<text x="273.6" y="83.7">R7</text>
<text x="31.7" y="87.5">C175</text>
<text x="36.8" y="85" transform="rotate(-90 36.8 85)">2</text>
<text x="40.9" y="87.8">104</text>
<text x="42.7" y="85" transform="rotate(-90 42.7 85)">1</text>
<text x="48.3" y="85.5">3</text>
<text x="52.1" y="86.3">3</text>
<text x="56" y="88.8">2</text>
<text x="59.7" y="88">2</text>
<text x="68.7" y="87.8">1</text>
<text x="72.6" y="89.5" transform="rotate(-90 72.6 89.5)">105</text>
<text x="82" y="88.3" transform="rotate(-90 82 88.3)">47K</text>
<text x="86.2" y="86">1</text>
<text x="90.2" y="87.8" transform="rotate(-90 90.2 87.8)">105</text>
<text x="102.2" y="87.3">1</text>
<text x="106.2" y="89" transform="rotate(-90 106.2 89)">106</text>
<text x="181.4" y="85" transform="rotate(-90 181.4 85)">1</text>
<text x="195.6" y="89.3" transform="rotate(-90 195.6 89.3)">10UF/25V</text>
<text x="202.2" y="85.2" transform="rotate(-90 202.2 85.2)">104</text>
<text x="268.9" y="85">29</text>
<text x="268.9" y="87.5">30</text>
<text x="273.6" y="86.3">R6</text>
<text x="273.6" y="88.8">R5</text>
<text x="50.8" y="93.9">SOT23</text>
<text x="86.2" y="95.4">2</text>
<text x="145.3" y="90.3" transform="rotate(-90 145.3 90.3)">R11</text>
<text x="176.6" y="90.1">2</text>
<text x="183.4" y="94.6" transform="rotate(-90 183.4 94.6)">VR1</text>
<text x="186.9" y="90.1">3</text>
<text x="268.9" y="90.1">31</text>
<text x="268.9" y="92.6">32</text>
<text x="268.9" y="95.1">33</text>
<text x="273.6" y="91.3">R4</text>
<text x="273.6" y="93.9">R3</text>
<text x="68.7" y="97.2">2</text>
<text x="72.4" y="98.7" transform="rotate(-90 72.4 98.7)">C174</text>
<text x="82.3" y="97.9" transform="rotate(-90 82.3 97.9)">R147</text>
<text x="89.9" y="96.9" transform="rotate(-90 89.9 96.9)">C168</text>
<text x="102.2" y="96.7">2</text>
<text x="105.9" y="98.2" transform="rotate(-90 105.9 98.2)">C142</text>
<text x="147.2" y="96.4" transform="rotate(-90 147.2 96.4)">NC</text>
<text x="268.9" y="97.7">34</text>
<text x="268.9" y="100.2">35</text>
<text x="273.6" y="96.4">R2</text>
<text x="273.6" y="99">R1</text>
<text x="273.6" y="101.5">R0</text>
<text x="51.1" y="103.3">SOT23</text>
<text x="67.8" y="107.2">R139</text>
<text x="79.8" y="107.2">330R</text>
<text x="268.9" y="102.8">36</text>
<text x="268.9" y="105.3">37</text>
<text x="268.9" y="107.8">38</text>
<text x="273.6" y="104">GND</text>
<text x="273.6" y="106.6">DCLK</text>
<text x="32" y="112.2">C177</text>
<text x="37.1" y="109.6" transform="rotate(-90 37.1 109.6)">2</text>
<text x="41.1" y="112.4">104</text>
<text x="42.9" y="109.6" transform="rotate(-90 42.9 109.6)">1</text>
<text x="48.6" y="111.7">3</text>
<text x="52.3" y="110.9">3</text>
<text x="56.2" y="113.4">1</text>
<text x="56.2" y="108.4">2</text>
<text x="59.9" y="109.1">2</text>
<text x="68.9" y="112.4">1</text>
<text x="82.3" y="112.9" transform="rotate(-90 82.3 112.9)">47K</text>
<text x="86.4" y="110.6">1</text>
<text x="90.4" y="112.4" transform="rotate(-90 90.4 112.4)">105</text>
<text x="97.3" y="110.6">ZD4</text>
<text x="102.2" y="111.6">1</text>
<text x="106.2" y="113.4" transform="rotate(-90 106.2 113.4)">106</text>
<text x="115.3" y="108.4">VGH</text>
<text x="196.6" y="113.7" transform="rotate(-90 196.6 113.7)">C45</text>
<text x="268.9" y="110.4">39</text>
<text x="268.9" y="112.9">40</text>
<text x="273.6" y="109.1">GND</text>
<text x="273.6" y="111.7">L/R</text>
<text x="51.3" y="117.7">BAV99</text>
<text x="59.9" y="114.2">1</text>
<text x="72.9" y="114.2" transform="rotate(-90 72.9 114.2)">105</text>
<text x="268.9" y="115.5">41</text>
<text x="268.9" y="118">42</text>
<text x="273.6" y="114.2">U/D</text>
<text x="273.6" y="116.7">VGH</text>
<text x="273.6" y="119.3">VGL</text>
<text x="52.6" y="120.3">D2</text>
<text x="68.9" y="121.8">2</text>
<text x="72.7" y="123.3" transform="rotate(-90 72.7 123.3)">C169</text>
<text x="82.5" y="122.5" transform="rotate(-90 82.5 122.5)">R148</text>
<text x="86.4" y="120">2</text>
<text x="90.2" y="121.6" transform="rotate(-90 90.2 121.6)">C176</text>
<text x="96.9" y="123.3">21V</text>
<text x="102.2" y="121.1">2</text>
<text x="105.9" y="122.6" transform="rotate(-90 105.9 122.6)">C145</text>
<text x="196.1" y="123.1" transform="rotate(-90 196.1 123.1)">NC</text>
<text x="268.9" y="120.5">43</text>
<text x="268.9" y="123.1">44</text>
<text x="268.9" y="125.6">45</text>
<text x="273.6" y="121.8">AVDD</text>
<text x="273.6" y="124.4">RESET</text>
<text x="268.9" y="128.2">46</text>
<text x="268.9" y="130.7">47</text>
<text x="273.6" y="126.9">NC</text>
<text x="273.6" y="129.4">VCOM</text>
<text x="273.6" y="132">DITHB</text>
<text x="268.9" y="133.2">48</text>
<text x="268.9" y="135.8">49</text>
<text x="273.6" y="134.5">GND</text>
<text x="273.6" y="137.1">NC</text>
<text x="159.5" y="142.9">SYS+5V</text>
<text x="260.1" y="142.6">TFT+3V3</text>
<text x="268.9" y="138.3">50</text>
<text x="273.6" y="139.6">NC</text>
<text x="278.6" y="140.6" transform="rotate(-90 278.6 140.6)">GND</text>
<text x="283.7" y="140.6" transform="rotate(-90 283.7 140.6)">GND</text>
<text x="288" y="143.9">GT-TFT-7.0</text>
<text x="277.4" y="145.3" transform="rotate(-90 277.4 145.3)">51</text>
<text x="282.4" y="145.3" transform="rotate(-90 282.4 145.3)">52</text>
<text x="36.6" y="158.9" transform="rotate(-90 36.6 158.9)">106</text>
<text x="41.7" y="158.9" transform="rotate(-90 41.7 158.9)">104</text>
<text x="97.8" y="160.2">D3</text>
<text x="118.9" y="161.2">VLED+</text>
<text x="189.5" y="161.2" transform="rotate(-90 189.5 161.2)">C61</text>
<text x="194.6" y="161.2" transform="rotate(-90 194.6 161.2)">C60</text>
<text x="240" y="159.1" transform="rotate(-90 240 159.1)">C172</text>
<text x="245.1" y="159.1" transform="rotate(-90 245.1 159.1)">C62</text>
<text x="250.2" y="159.1" transform="rotate(-90 250.2 159.1)">C63</text>
<text x="3" y="172.6">LCD_BL</text>
<text x="3.3" y="169.8">SYS+5V</text>
<text x="36.1" y="168.7" transform="rotate(-90 36.1 168.7)">C47</text>
<text x="41.2" y="168.7" transform="rotate(-90 41.2 168.7)">C46</text>
<text x="118.9" y="173.9">VLED-</text>
<text x="190" y="170.6" transform="rotate(-90 190 170.6)">106</text>
<text x="195.1" y="170.6" transform="rotate(-90 195.1 170.6)">104</text>
<text x="239.5" y="168.5" transform="rotate(-90 239.5 168.5)">NC</text>
<text x="244.6" y="168.5" transform="rotate(-90 244.6 168.5)">106</text>
<text x="249.7" y="168.5" transform="rotate(-90 249.7 168.5)">104</text>
<text x="21.1" y="176.2">R155</text>
<text x="22.3" y="178.7">47K</text>
<text x="36.3" y="178.7">47K</text>
<text x="36.4" y="176.2">R164</text>
<text x="140.7" y="175.9">4</text>
<text x="240.5" y="174.9">GND</text>
<text x="33" y="183" transform="rotate(-90 33 183)">C22</text>
<text x="46.5" y="183.3" transform="rotate(-90 46.5 183.3)">C178</text>
<text x="49.5" y="182.8" transform="rotate(-90 49.5 182.8)">NC</text>
<text x="140.7" y="181">3</text>
<text x="156.3" y="183.5">VLED+</text>
<text x="49.3" y="191.9" transform="rotate(-90 49.3 191.9)">R32</text>
<text x="87.9" y="186.3" transform="rotate(-90 87.9 186.3)">1.1R</text>
<text x="90.9" y="186.3" transform="rotate(-90 90.9 186.3)">1.1R</text>
<text x="96.5" y="187.1" transform="rotate(-90 96.5 187.1)">C21</text>
<text x="102.4" y="187.1" transform="rotate(-90 102.4 187.1)">C20</text>
<text x="108.5" y="187.1" transform="rotate(-90 108.5 187.1)">C51</text>
<text x="136.9" y="186.3" transform="rotate(-90 136.9 186.3)">CON8</text>
<text x="140.7" y="191.1">1</text>
<text x="140.7" y="186.1">2</text>
<text x="32.5" y="192.4" transform="rotate(-90 32.5 192.4)">1UF</text>
<text x="46" y="192.7" transform="rotate(-90 46 192.7)">1UF</text>
<text x="96" y="196.5" transform="rotate(-90 96 196.5)">106</text>
<text x="101.9" y="196.5" transform="rotate(-90 101.9 196.5)">104</text>
<text x="108" y="196.5" transform="rotate(-90 108 196.5)">100PF</text>
<text x="127.8" y="195.4" transform="rotate(-90 127.8 195.4)">CON4P-SMD-TFTLED</text>
<text x="157.6" y="192.7">VLED-</text>
<text x="33.5" y="201.1">GND</text>
<text x="84.8" y="198.7" transform="rotate(-90 84.8 198.7)">R158</text>
<text x="88.1" y="198.7" transform="rotate(-90 88.1 198.7)">R157</text>
<text x="88.4" y="203.6">GND</text>
</g>
<g font-size="2.2">
<text x="244.1" y="56.3" transform="rotate(-90 244.1 56.3)">RN5</text>
<text x="256.8" y="56.1" transform="rotate(-90 256.8 56.1)">33R</text>
<text x="244.1" y="66.5" transform="rotate(-90 244.1 66.5)">RN6</text>
<text x="256.8" y="66.3" transform="rotate(-90 256.8 66.3)">33R</text>
<text x="244.1" y="76.7" transform="rotate(-90 244.1 76.7)">RN7</text>
<text x="256.8" y="76.4" transform="rotate(-90 256.8 76.4)">33R</text>
<text x="244.1" y="86.8" transform="rotate(-90 244.1 86.8)">RN8</text>
<text x="256.8" y="86.6" transform="rotate(-90 256.8 86.6)">33R</text>
<text x="244.1" y="97" transform="rotate(-90 244.1 97)">RN9</text>
<text x="256.8" y="96.8" transform="rotate(-90 256.8 96.8)">33R</text>
<text x="256.8" y="106.9" transform="rotate(-90 256.8 106.9)">33R</text>
<text x="244.1" y="108.3" transform="rotate(-90 244.1 108.3)">RN10</text>
<text x="64.8" y="164.7">U22</text>
<text x="65" y="179.5">AP3032</text>
</g>
<g font-size="2">
<text x="89.2" y="165.7">1N5819</text>
<text x="235.2" y="201.8">2023-03-27</text>
<text x="280.9" y="201.8">V1.0</text>
<text x="235.5" y="205.4">HGL</text>
<text x="281.7" y="205.4">2</text>
<text x="287.8" y="205.4">6</text>
</g>
<g font-size="1.6">
<text x="221.5" y="201.6">Date:</text>
<text x="272.3" y="201.6">Rev:</text>
<text x="221.5" y="205.1">Designed by:</text>
<text x="272" y="205.1">Sheet:</text>
<text x="284.9" y="205.1">of</text>
</g>
</svg>
